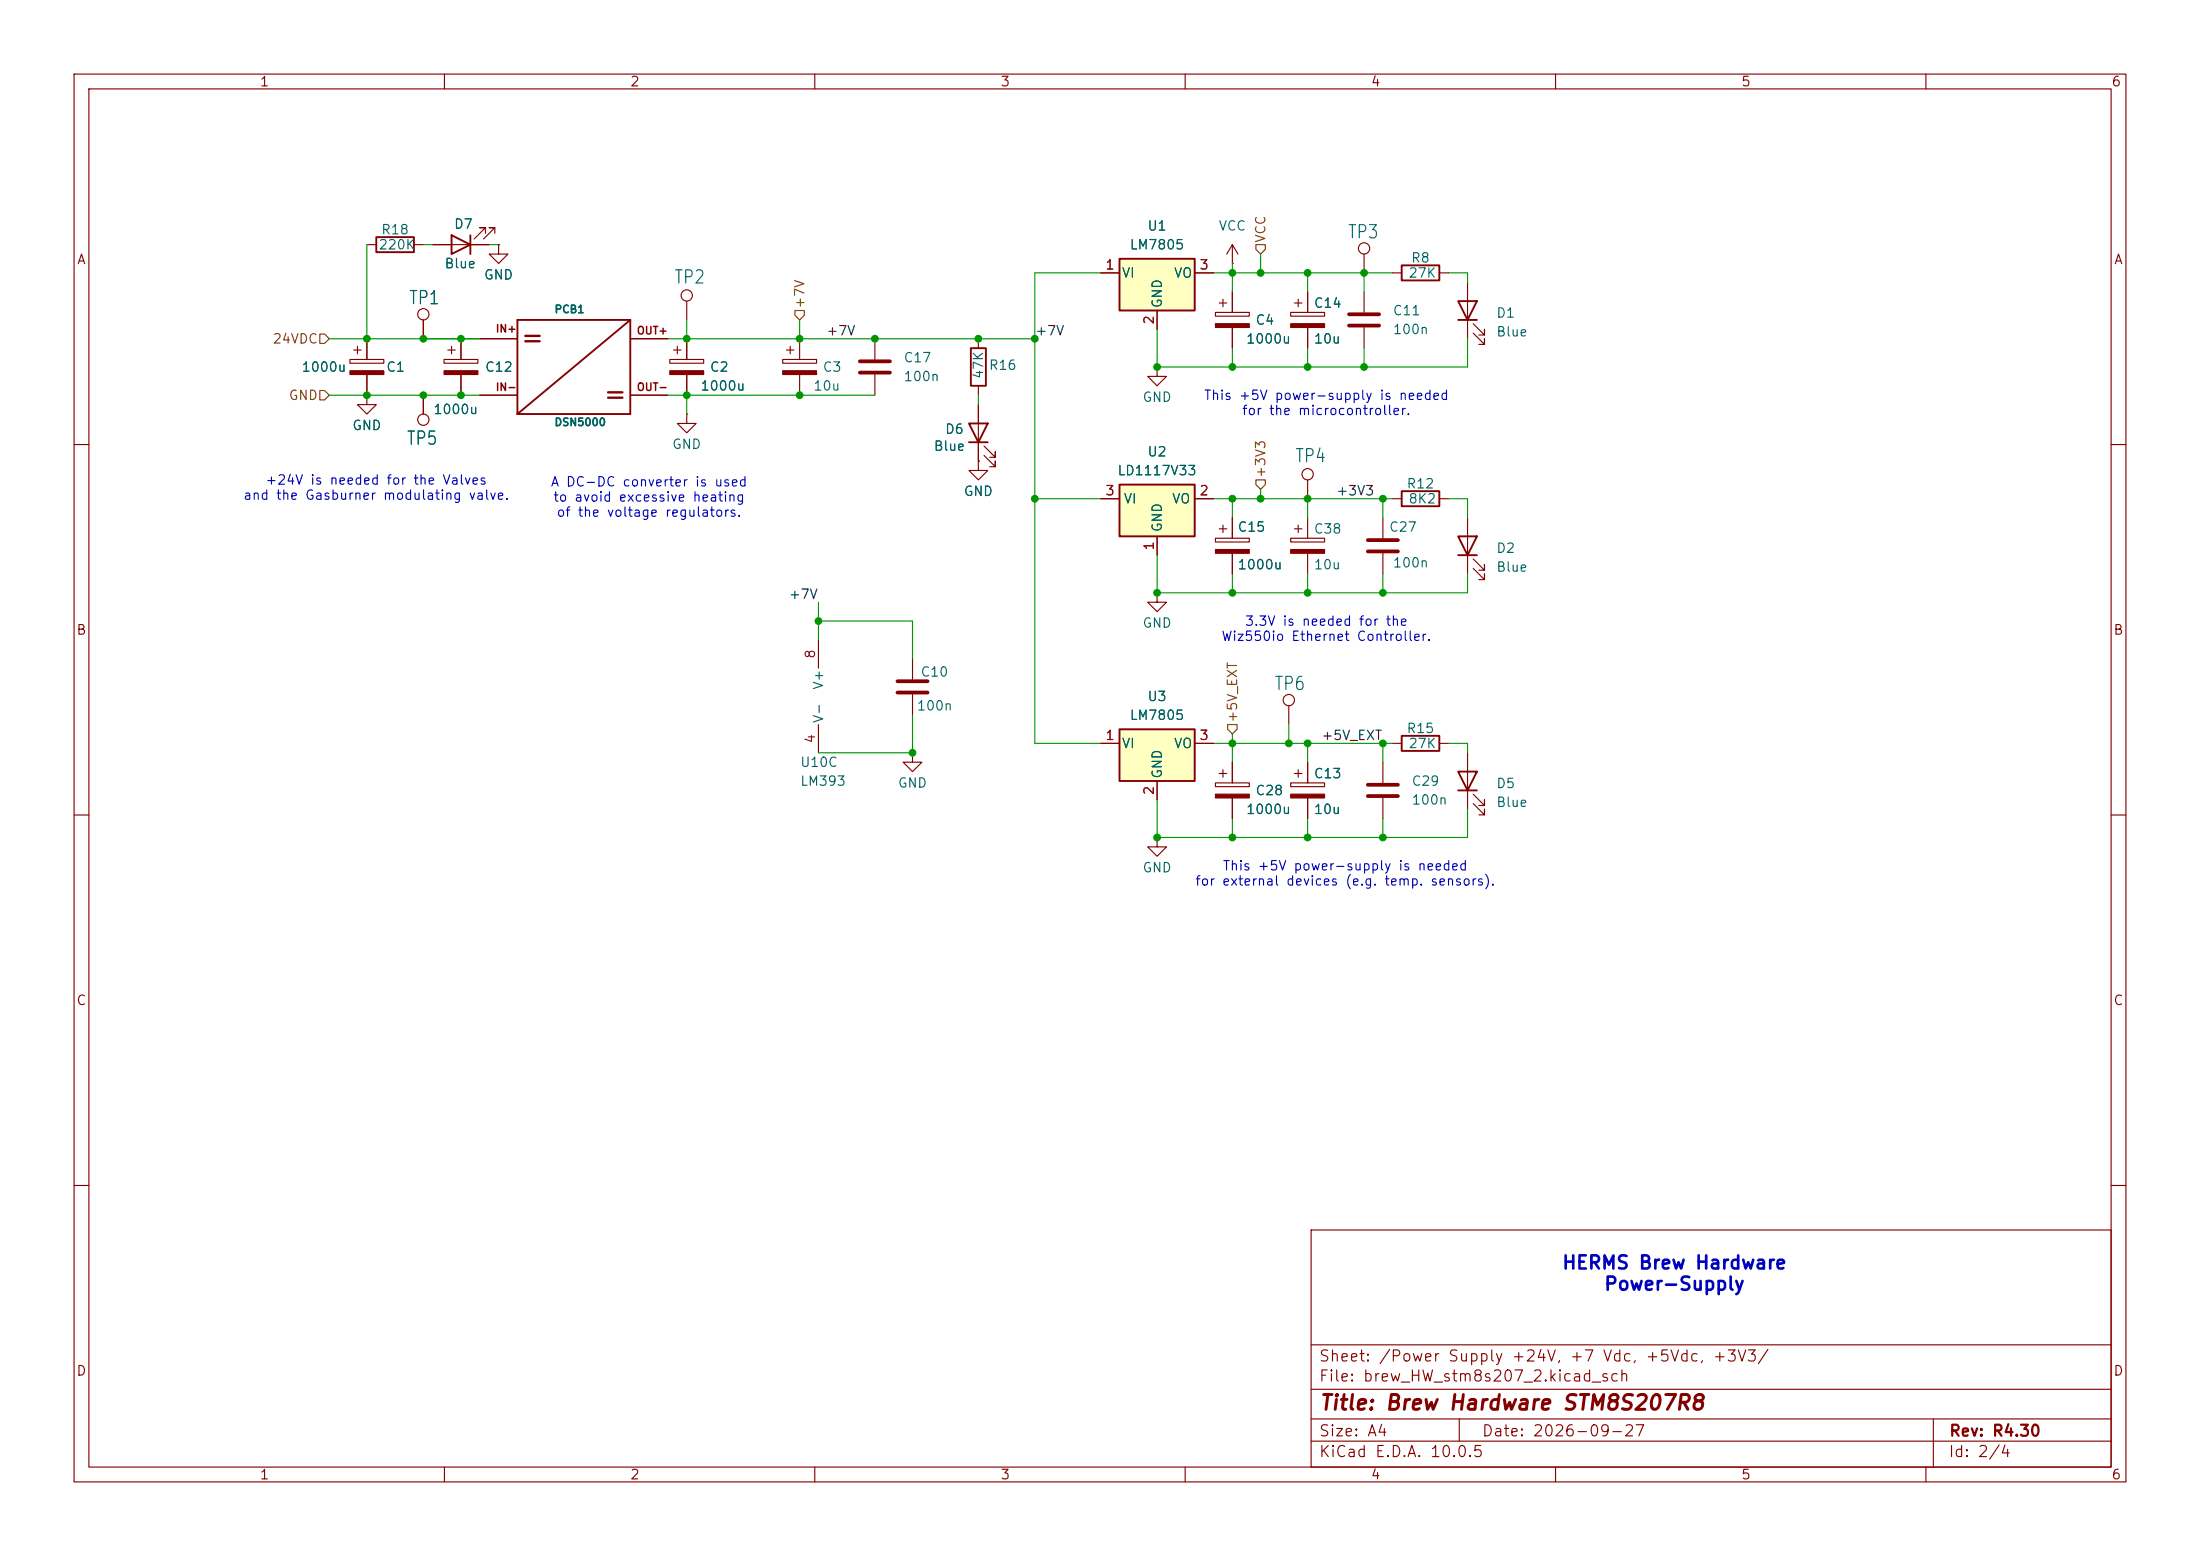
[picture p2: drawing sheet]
<svg xmlns="http://www.w3.org/2000/svg" width="297mm" height="210mm" viewBox="0 0 297 210" stroke-linecap="round" stroke-linejoin="round" font-family="sans-serif">
<g fill="none" stroke="#840000" stroke-width=".15">
<path d="M10 10h277v190h-277zM12 12h273v186h-273zM60 10v2M110 10v2M160 10v2M210 10v2M260 10v2M49.5 33h1.3M55.9 33h1.2M166.4 35.6h.1M166.4 33l-.8 1.3M166.4 33l.7 1.3"/>
<path d="M166.4 33v2.6M176.5 39.4v2.8M184.1 34.3v2.5M49.5 53.3v1.3h1.3l-1.3 1.3-1.2-1.3h1.2M49.5 53.3h.1M57.1 53.3v2.6M59.9 48.5h4.6v.5h-4.6zM60.5 47.2h1M61 46.7v1.1M62.2 45.7v2.8M62.2 50.5v2.8M64.8 53.3h5"/>
<path d="M64.8 45.7h5M85.1 53.3h5.1M85.1 45.7h5.1M90.4 48.5h4.6v.5h-4.6zM90.9 47.2h1M91.4 46.7v1.1M92.7 55.9v1.3h1.3l-1.3 1.2-1.3-1.2h1.3M92.7 55.9h.1M92.7 40.6v2.6M92.7 45.7v2.8M92.7 50.5v2.8M174.2 42.2h4.6v.5h-4.6z"/>
<path d="M174.8 40.9h1M175.3 40.4v1M176.5 44.2v2.8M10 60h2M176.5 64.8v2.5M186.7 69.9v2.7M186.7 74.7v2.8M188 67.3h1.2M194.3 67.3h1.3M285 60h2M10 110h2M174.2 105.7h4.6v.5h-4.6z"/>
<path d="M174.8 104.4h1M175.3 103.9v1M176.5 102.9v2.8M176.5 107.7v2.8M186.7 102.9v2.8M186.7 107.7v2.8M188 100.3h1.2M194.3 100.3h1.3M198.1 101.6v7.6M198.9 108.5l1.5 1.5v-.8v.8h-.8M198.9 107.2l1.5 1.5v-.7v.7h-.8M285 110h2"/>
<path d="M10 160h2M177 166h108v32h-108zM285 160h2M60 198v2M110 198v2M160 198v2M177 194.5h108M177 191.5h108M177 187.5h108M177 181.5h108M197 191.5v3M210 198v2"/>
<path d="M260 198v2M261 191.5v6.5"/>
<circle cx="92.7" cy="39.9" r=".76"/>
<circle cx="184.1" cy="33.5" r=".76"/>
<circle cx="57.1" cy="56.6" r=".76"/>
<circle cx="176.5" cy="64" r=".76"/>
</g>
<path d="M50.8 32h5.1v2h-5.1zM85.1 43.2h-15.3v12.7M85.1 43.2l-15.3 12.7M85.1 43.2v12.7h-15.3M189.2 66.3h5.1v2h-5.1zM189.2 99.3h5.1v2h-5.1zM196.8 104.1h2.6l-1.3 2.6zM196.8 106.7h2.6" fill="none" stroke="#840000" stroke-width=".25"/>
<g fill="#840000" stroke="#840000" stroke-width=".15">
<path d="M174.2 107.2h4.6v.5h-4.6z"/>
<path d="M90.4 50h4.6v.5h-4.6z"/>
<path d="M59.9 50h4.6v.5h-4.6z"/>
<path d="M174.2 43.7h4.6v.5h-4.6z"/>
</g>
<path d="M184.7 72.9h4M184.7 74.4h4M184.7 105.9h4M184.7 107.4h4" fill="none" stroke="#840000" stroke-width=".51"/>
<path d="M151.1 34.9h10.2v7h-10.2z" fill="#ffffc2"/>
<path d="M61 31.8l2.5 1.2-2.5 1.3zM63.5 31.8v2.5M151.1 34.9h10.2v7h-10.2zM189.2 35.8h5.1v2h-5.1zM130.8 57.2h2.5l-1.2 2.5zM130.8 59.7h2.5M131.1 47h2v5.1h-2zM196.8 40.6h2.6l-1.3 2.6zM196.8 43.2h2.6M196.8 72.4h2.6l-1.3 2.5zM196.8 74.9h2.6" fill="none" stroke="#840000" stroke-width=".25"/>
<g fill="none" stroke="#840000" stroke-width=".15">
<path d="M58.4 33h7.6M65.5 31.5v-.8h-.7h.7l-1.5 1.6M66.8 31.5v-.8h-.8h.8l-1.5 1.6M67.3 33v1.3h1.3l-1.3 1.3-1.3-1.3h1.3M67.3 33h.1M148.6 36.8h2.5M161.3 36.8h2.5M166.4 39.4v2.8M184.1 39.4v2.8M188 36.8h1.2M194.3 36.8h1.3M198.1 38.1v7.6"/>
<path d="M47.2 48.5h4.6v.5h-4.6zM47.8 47.2h1M48.3 46.7v1.1M49.5 45.7v2.8M49.5 50.5v2.8M57.1 43.2v2.5M105.7 48.5h4.5v.5h-4.5zM106.2 47.2h1M106.7 46.7v1.1M107.9 45.7v2.8M107.9 50.5v2.8M132.1 45.7v1.3"/>
<path d="M132.1 52.1v1.2M132.1 54.6v7.6M156.2 49.5v1.3h1.3l-1.3 1.3-1.3-1.3h1.3M156.2 49.5h.1M156.2 41.9v2.6M164.1 42.2h4.6v.5h-4.6zM164.6 40.9h1M165.1 40.4v1M166.4 44.2v2.8M184.1 44.2v2.8M198.9 45l1.5 1.5v-.8v.8h-.8M198.9 43.7l1.5 1.5v-.7v.7h-.8"/>
<path d="M132.1 62.2v1.3h1.2l-1.2 1.3-1.3-1.3h1.3M132.1 62.2h.1M132.8 61.5l1.6 1.5v-.8v.8h-.8M132.8 60.2l1.6 1.5v-.7v.7h-.8M164.1 72.6h4.6v.6h-4.6zM164.6 71.4h1M165.1 70.9v1M166.4 69.9v2.7M166.4 74.7v2.8M174.2 72.6h4.6v.6h-4.6zM174.8 71.4h1M175.3 70.9v1"/>
<path d="M176.5 69.9v2.7M176.5 74.7v2.8M198.1 69.9v7.6M198.9 76.7l1.5 1.5v-.7v.7h-.8M198.9 75.4l1.5 1.6v-.8v.8h-.8M156.2 80v1.3h1.3l-1.3 1.3-1.3-1.3h1.3M156.2 80h.1M174 95.3v2.5M156.2 113v1.3h1.3l-1.3 1.3-1.3-1.3h1.3M156.2 113h.1M164.1 105.7h4.6v.5h-4.6zM164.6 104.4h1"/>
<path d="M165.1 103.9v1M166.4 102.9v2.8M166.4 107.7v2.8"/>
<circle cx="57.1" cy="42.4" r=".76"/>
<circle cx="174" cy="94.5" r=".76"/>
</g>
<g fill="#840000" stroke="#840000" stroke-width=".15">
<path d="M164.1 74.2h4.6v.5h-4.6z"/>
<path d="M47.2 50h4.6v.5h-4.6z"/>
<path d="M164.1 107.2h4.6v.5h-4.6z"/>
<path d="M164.1 43.7h4.6v.5h-4.6z"/>
<path d="M105.7 50h4.5v.5h-4.5z"/>
<path d="M174.2 74.2h4.6v.5h-4.6z"/>
</g>
<path d="M182.1 42.4h4.1M182.1 43.9h4.1" fill="none" stroke="#840000" stroke-width=".51"/>
<path d="M151.1 98.4h10.2v7h-10.2z" fill="#ffffc2"/>
<path d="M151.1 98.4h10.2v7h-10.2z" fill="none" stroke="#840000" stroke-width=".25"/>
<path d="M148.6 100.3h2.5M156.2 105.4v2.6M161.3 100.3h2.5" fill="none" stroke="#840000" stroke-width=".15"/>
<path d="M151.1 65.4h10.2v7h-10.2z" fill="#ffffc2"/>
<path d="M151.1 65.4h10.2v7h-10.2z" fill="none" stroke="#840000" stroke-width=".25"/>
<g fill="none" stroke="#840000" stroke-width=".15">
<path d="M58.4 33h2.6M63.5 33h2.5M67.3 33h.1M148.6 36.8h2.5M161.3 36.8h2.5M166.4 39.4v2.8M176.5 39.4v2.8M49.5 53.3h.1M49.5 45.7v2.8M49.5 50.5v2.8M57.1 43.2v2.5M57.1 53.3v2.6"/>
<path d="M62.2 45.7v2.8M62.2 50.5v2.8M64.8 53.3h5M64.8 45.7h5M85.1 53.3h5.1M85.1 45.7h5.1M92.7 45.7v2.8M92.7 50.5v2.8M118.1 45.7v2.8M118.1 50.5v2.8M132.1 54.6v2.6M132.1 59.7v2.5"/>
<path d="M156.2 41.9v2.6M166.4 44.2v2.8M176.5 44.2v2.8M132.1 62.2h.1M148.6 67.3h2.5M156.2 72.4v2.5M161.3 67.3h2.5M166.4 69.9v2.7M166.4 74.7v2.8M110.5 86.4v3.8M110.5 97.8v3.8M123.2 88.9v2.8"/>
<path d="M123.2 93.7v2.8M123.2 101.6v1.3h1.3l-1.3 1.2-1.3-1.2h1.3M123.2 101.6h.1M148.6 100.3h2.5M156.2 105.4v2.6M161.3 100.3h2.5M166.4 102.9v2.8M166.4 107.7v2.8M176.5 102.9v2.8M176.5 107.7v2.8"/>
</g>
<path d="M116.1 48.8h4M116.1 50.3h4M121.2 91.9h4M121.2 93.5h4" fill="none" stroke="#840000" stroke-width=".51"/>
<path d="M169.5 33h1.3v.7l-.6 .6-.7-.6zM43.2 52.7h.6l.6 .6-.6 .7h-.6zM43.2 45.1h.6l.6 .6-.6 .7h-.6zM107.3 41.9h1.3v.6l-.7 .7-.6-.7zM169.5 64.8h1.3v.6l-.6 .6-.7-.6zM165.7 97.8h1.3v.6l-.6 .7-.7-.7z" fill="none" stroke="#725600" stroke-width=".15"/>
<g fill="none" stroke="#009600" stroke-width=".15">
<path d="M49.5 33v12.7M57.1 33h1.3M66 33h1.3M148.6 36.8h-8.9v63.5h8.9M163.8 36.8h24.2M166.4 35.6v3.8M170.2 34.3v2.5M176.5 36.8v2.6M184.1 36.8v2.6M195.6 36.8h2.5v1.3M44.4 45.7h20.4M44.4 53.3h20.4"/>
<path d="M90.2 45.7h49.5M90.2 53.3h27.9M92.7 43.2v2.5M92.7 53.3v2.6M107.9 43.2v2.5M132.1 53.3v1.3M156.2 44.5v5h41.9v-3.8M166.4 47v2.5M176.5 47v2.5M184.1 47v2.5M139.7 67.3h8.9M156.2 74.9v5.1h41.9v-2.5"/>
<path d="M163.8 67.3h24.2M166.4 67.3v2.6M166.4 77.5v2.5M170.2 66v1.3M176.5 67.3v2.6M176.5 77.5v2.5M186.7 67.3v2.6M186.7 77.5v2.5M195.6 67.3h2.5v2.6M110.5 83.8h12.7v5.1M110.5 81.3v5.1M123.2 96.5v5.1h-12.7"/>
<path d="M166.4 99.1v3.8M174 97.8v2.5M156.2 108v5h41.9v-3.8M163.8 100.3h24.2M166.4 110.5v2.5M176.5 100.3v2.6M176.5 110.5v2.5M186.7 100.3v2.6M186.7 110.5v2.5M195.6 100.3h2.5v1.3"/>
</g>
<g fill="#009600" stroke="#009600" stroke-width=".14">
<circle cx="57.1" cy="53.3" r=".46"/>
<circle cx="49.5" cy="53.3" r=".46"/>
<circle cx="92.7" cy="53.3" r=".46"/>
<circle cx="92.7" cy="45.7" r=".46"/>
<circle cx="57.1" cy="45.7" r=".46"/>
<circle cx="62.2" cy="45.7" r=".46"/>
<circle cx="62.2" cy="53.3" r=".46"/>
<circle cx="49.5" cy="45.7" r=".46"/>
<circle cx="186.7" cy="113" r=".46"/>
<circle cx="166.4" cy="113" r=".46"/>
<circle cx="186.7" cy="100.3" r=".46"/>
<circle cx="166.4" cy="100.3" r=".46"/>
<circle cx="156.2" cy="113" r=".46"/>
<circle cx="174" cy="100.3" r=".46"/>
<circle cx="176.5" cy="100.3" r=".46"/>
<circle cx="186.7" cy="80" r=".46"/>
<circle cx="176.5" cy="113" r=".46"/>
<circle cx="166.4" cy="36.8" r=".46"/>
<circle cx="184.1" cy="36.8" r=".46"/>
<circle cx="176.5" cy="36.8" r=".46"/>
<circle cx="170.2" cy="36.8" r=".46"/>
<circle cx="184.1" cy="49.5" r=".46"/>
<circle cx="110.5" cy="83.8" r=".46"/>
<circle cx="139.7" cy="45.7" r=".46"/>
<circle cx="156.2" cy="49.5" r=".46"/>
<circle cx="107.9" cy="45.7" r=".46"/>
<circle cx="107.9" cy="53.3" r=".46"/>
<circle cx="132.1" cy="45.7" r=".46"/>
<circle cx="139.7" cy="67.3" r=".46"/>
<circle cx="123.2" cy="101.6" r=".46"/>
<circle cx="118.1" cy="45.7" r=".46"/>
<circle cx="170.2" cy="67.3" r=".46"/>
<circle cx="166.4" cy="67.3" r=".46"/>
<circle cx="166.4" cy="49.5" r=".46"/>
<circle cx="176.5" cy="49.5" r=".46"/>
<circle cx="166.4" cy="80" r=".46"/>
<circle cx="156.2" cy="80" r=".46"/>
<circle cx="176.5" cy="67.3" r=".46"/>
<circle cx="186.7" cy="67.3" r=".46"/>
<circle cx="176.5" cy="80" r=".46"/>
</g>
<g font-size="2.5" fill="#840000">
<text x="70.1" y="47.4">=</text>
<text x="81.2" y="55.1">=</text>
</g>
<text font-size="2" fill="#840000" x="178" y="190.8">Title: Brew Hardware STM8S207R8</text>
<g font-size="1.8" fill="#006464">
<text x="181.8" y="32.6">TP3</text>
<text x="55.1" y="41.5">TP1</text>
<text x="90.9" y="38.7">TP2</text>
<text x="54.8" y="60.5">TP5</text>
<text x="174.7" y="62.9">TP4</text>
<text x="171.9" y="93.6">TP6</text>
</g>
<g font-size="1.8" fill="#0000c2">
<text x="210.8" y="171.7">HERMS Brew Hardware</text>
<text x="216.4" y="174.6">Power-Supply</text>
</g>
<g font-size="1.5" fill="#840000">
<text x="178" y="184.1">Sheet: /Power Supply +24V, +7 Vdc, +5Vdc, +3V3/</text>
<text x="178" y="186.8">File: brew_HW_stm8s207_2.kicad_sch</text>
<text x="178" y="197">KiCad E.D.A. 10.0.5</text>
<text x="178" y="194.2">Size: A4</text>
<text x="200" y="194.2">Date: 2026-09-27</text>
<text x="263" y="197">Id: 2/4</text>
<text x="263" y="194.2">Rev: R4.30</text>
</g>
<g font-size="1.3" fill="#840000">
<text x="35" y="12">1</text>
<text x="85" y="12">2</text>
<text x="135" y="12">3</text>
<text x="185" y="12">4</text>
<text x="235" y="12">5</text>
<text x="285" y="12">6</text>
<text x="10.3" y="36">A</text>
<text x="285.3" y="36">A</text>
<text x="10.2" y="86">B</text>
<text x="285.2" y="86">B</text>
<text x="10.2" y="136">C</text>
<text x="285.2" y="136">C</text>
<text x="10.2" y="186">D</text>
<text x="285.2" y="186">D</text>
<text x="35" y="200">1</text>
<text x="85" y="200">2</text>
<text x="135" y="200">3</text>
<text x="185" y="200">4</text>
<text x="235" y="200">5</text>
<text x="285" y="200">6</text>
</g>
<g font-size="1.3" fill="#006464">
<text x="51" y="34">220K</text>
<text x="51.4" y="32">R18</text>
<text x="61.2" y="31.2">D7</text>
<text x="152.4" y="34">LM7805</text>
<text x="154.8" y="31.4">U1</text>
<text x="164.4" y="31.4">VCC</text>
<text x="190.4" y="35.8">R8</text>
<text x="59.9" y="36.5">Blue</text>
<text x="65.2" y="38">GND</text>
<text x="151.4" y="37.8">VI</text>
<text x="157.2" y="41.7" transform="rotate(-90 157.2 41.7)">GND</text>
<text x="158.4" y="37.8">VO</text>
<text x="177.3" y="41.9">C14</text>
<text x="190.1" y="37.8">27K</text>
<text x="168.1" y="46.7">1000u</text>
<text x="169.4" y="44.1">C4</text>
<text x="177.3" y="46.7">10u</text>
<text x="187.9" y="42.9">C11</text>
<text x="187.9" y="45.4">100n</text>
<text x="201.9" y="43.2">D1</text>
<text x="201.9" y="45.7">Blue</text>
<text x="40.6" y="50.5">1000u</text>
<text x="52.1" y="50.5">C1</text>
<text x="65.4" y="50.5">C12</text>
<text x="94.5" y="53">1000u</text>
<text x="95.7" y="50.5">C2</text>
<text x="109.7" y="53">10u</text>
<text x="111" y="50.5">C3</text>
<text x="121.9" y="49.2">C17</text>
<text x="121.9" y="51.8">100n</text>
<text x="133" y="51.2" transform="rotate(-90 133 51.2)">47K</text>
<text x="133.4" y="50.2">R16</text>
<text x="47.5" y="58.4">GND</text>
<text x="58.4" y="56.2">1000u</text>
<text x="127.5" y="58.9">D6</text>
<text x="154.1" y="54.6">GND</text>
<text x="90.6" y="60.9">GND</text>
<text x="126" y="61.2">Blue</text>
<text x="150.8" y="64.5">LD1117V33</text>
<text x="154.8" y="61.9">U2</text>
<text x="130" y="67.3">GND</text>
<text x="151.6" y="68.3">VI</text>
<text x="157.2" y="71.9" transform="rotate(-90 157.2 71.9)">GND</text>
<text x="158.1" y="68.3">VO</text>
<text x="189.8" y="66.2">R12</text>
<text x="190.1" y="68.3">8K2</text>
<text x="167" y="72.1">C15</text>
<text x="167" y="77.2">1000u</text>
<text x="177.3" y="72.3">C38</text>
<text x="177.3" y="77.2">10u</text>
<text x="187.4" y="72.1">C27</text>
<text x="187.9" y="76.9">100n</text>
<text x="201.9" y="74.9">D2</text>
<text x="201.9" y="77.5">Blue</text>
<text x="154.1" y="85">GND</text>
<text x="111.5" y="93.2" transform="rotate(-90 111.5 93.2)">V+</text>
<text x="124.2" y="91.6">C10</text>
<text x="154.8" y="94.9">U3</text>
<text x="111.5" y="97.7" transform="rotate(-90 111.5 97.7)">V-</text>
<text x="123.7" y="96.2">100n</text>
<text x="151.4" y="101.3">VI</text>
<text x="152.4" y="97.5">LM7805</text>
<text x="158.4" y="101.3">VO</text>
<text x="189.8" y="99.3">R15</text>
<text x="190.1" y="101.3">27K</text>
<text x="107.9" y="103.8">U10C</text>
<text x="107.9" y="106.4">LM393</text>
<text x="121.1" y="106.6">GND</text>
<text x="157.2" y="105.2" transform="rotate(-90 157.2 105.2)">GND</text>
<text x="169.4" y="107.6">C28</text>
<text x="177.3" y="105.4">C13</text>
<text x="190.5" y="106.4">C29</text>
<text x="201.9" y="106.7">D5</text>
<text x="168.1" y="110.2">1000u</text>
<text x="177.3" y="110.2">10u</text>
<text x="190.5" y="108.9">100n</text>
<text x="201.9" y="109.2">Blue</text>
<text x="154.1" y="118.1">GND</text>
</g>
<g font-size="1.3" fill="#725600">
<text x="171.1" y="32.9" transform="rotate(-90 171.1 32.9)">VCC</text>
<text x="108.9" y="41.7" transform="rotate(-90 108.9 41.7)">+7V</text>
<text x="36.7" y="46.7">24VDC</text>
<text x="38.9" y="54.3">GND</text>
<text x="171.1" y="64.6" transform="rotate(-90 171.1 64.6)">+3V3</text>
<text x="167.3" y="97.6" transform="rotate(-90 167.3 97.6)">+5V_EXT</text>
</g>
<g font-size="1.3" fill="#a90000">
<text x="149.1" y="36.7">1</text>
<text x="161.8" y="36.7">3</text>
<text x="156.1" y="43.9" transform="rotate(-90 156.1 43.9)">2</text>
<text x="149.1" y="67.2">3</text>
<text x="161.8" y="67.2">2</text>
<text x="156.1" y="74.4" transform="rotate(-90 156.1 74.4)">1</text>
<text x="110.4" y="89" transform="rotate(-90 110.4 89)">8</text>
<text x="110.4" y="100.4" transform="rotate(-90 110.4 100.4)">4</text>
<text x="149.1" y="100.2">1</text>
<text x="161.8" y="100.2">3</text>
<text x="156.1" y="107.4" transform="rotate(-90 156.1 107.4)">2</text>
</g>
<g font-size="1.3" fill="#0f0f0f">
<text x="111.5" y="45.6">+7V</text>
<text x="139.7" y="45.6">+7V</text>
<text x="180.3" y="67.2">+3V3</text>
<text x="106.4" y="81.2">+7V</text>
<text x="178.3" y="100.2">+5V_EXT</text>
</g>
<g font-size="1.3" fill="#0000c2">
<text x="162.4" y="54.3">This +5V power-supply is needed</text>
<text x="167.6" y="56.3">for the microcontroller.</text>
<text x="35.7" y="65.7">+24V is needed for the Valves</text>
<text x="74.3" y="66">A DC-DC converter is used</text>
<text x="32.7" y="67.8">and the Gasburner modulating valve.</text>
<text x="74.6" y="68">to avoid excessive heating</text>
<text x="75" y="70.1">of the voltage regulators.</text>
<text x="164.8" y="86.8">Wiz550io Ethernet Controller.</text>
<text x="168" y="84.8">3.3V is needed for the</text>
<text x="161.3" y="119.8">for external devices (e.g. temp. sensors).</text>
<text x="165" y="117.8">This +5V power-supply is needed</text>
</g>
<g font-size="1" fill="#840000">
<text x="66.8" y="45.1">IN+</text>
<text x="85.9" y="45.4">OUT+</text>
<text x="66.8" y="53">IN-</text>
<text x="85.9" y="53">OUT-</text>
</g>
<g font-size="1" fill="#006464">
<text x="74.8" y="42.5">PCB1</text>
<text x="74.8" y="57.8">DSN5000</text>
</g>
</svg>
